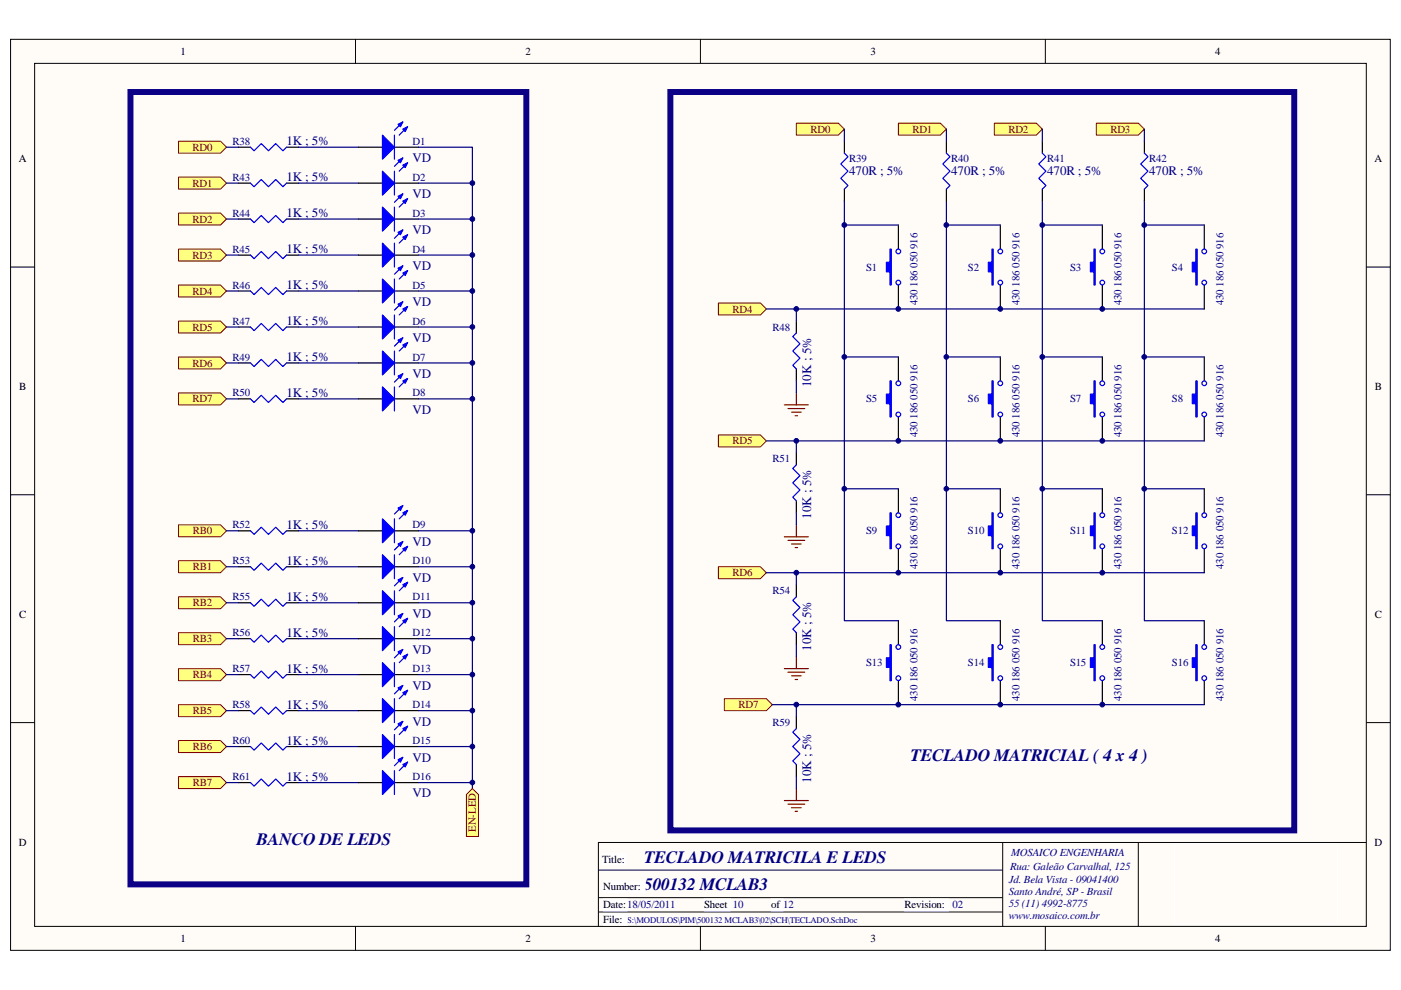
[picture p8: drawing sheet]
<svg xmlns="http://www.w3.org/2000/svg" width="297mm" height="210mm" viewBox="0 0 297 210" stroke-linecap="round" stroke-linejoin="round" font-family="sans-serif">
<path d="M2.3 8.4h292.5v193.2h-292.5z" fill="#fffcf8"/>
<path d="M2.2 8.3h292.6v193.3h-292.6z" fill="none" stroke="#000" stroke-width=".21"/>
<path d="M7.4 13.5h282.3v183h-282.3z" fill="#fffcf8"/>
<g fill="none" stroke="#000" stroke-width=".21">
<path d="M7.3 13.4h282.4v183.1h-282.4zM75.4 8.3v5.1M148.5 8.3v5.1M221.6 8.3v5.1M2.2 56.6h5.1M289.7 56.6h5.1M2.2 104.9h5.1M289.7 104.9h5.1M2.2 153.3h5.1M289.7 153.3h5.1M75.4 196.5v5.1M148.5 196.5v5.1"/>
<path d="M221.6 196.5v5.1"/>
</g>
<path d="M127.7 181h5v2.5h-5z" fill="#fff"/>
<path d="M127.7 181h5v2.5h-5z" fill="none" stroke="#fff" stroke-width=".21"/>
<path d="M127.9 186.9h8.9v2.5h-8.9z" fill="#fff"/>
<path d="M127.9 186.9h8.9v2.5h-8.9z" fill="none" stroke="#fff" stroke-width=".21"/>
<path d="M127.9 193.7h5.1v2.5h-5.1z" fill="#fff"/>
<path d="M127.9 193.7h5.1v2.5h-5.1z" fill="none" stroke="#fff" stroke-width=".21"/>
<path d="M212.6 178.7v17.8M241.3 178.7v17.8M289.7 178.7h-162.8v17.8M126.9 184.6h85.7M126.9 190.4h85.7M126.9 193.4h85.7" fill="none" stroke="#000" stroke-width=".21"/>
<path d="M127.9 190.7h5.1v2.5h-5.1z" fill="#fff"/>
<path d="M127.9 190.7h5.1v2.5h-5.1z" fill="none" stroke="#fff" stroke-width=".21"/>
<path d="M149.3 190.7h5.6v2.5h-5.6z" fill="#fff"/>
<path d="M149.3 190.7h5.6v2.5h-5.6z" fill="none" stroke="#fff" stroke-width=".21"/>
<path d="M163.6 190.7h2.4v2.5h-2.4z" fill="#fff"/>
<path d="M163.5 190.7h2.5v2.5h-2.5z" fill="none" stroke="#fff" stroke-width=".21"/>
<path d="M191.8 190.7h9.3v2.5h-9.3z" fill="#fff"/>
<path d="M249 179h34.6v17h-34.6zM191.8 190.7h9.3v2.5h-9.3z" fill="none" stroke="#fff" stroke-width=".21"/>
<path d="M179 30v2.5M179 40.1v2.6" fill="none" stroke="#000" stroke-width=".25"/>
<path d="M179 32.5l.8 .8-1.5 1.5 1.5 1.5-1.5 1.5 1.5 1.5-.8 .8" fill="none" stroke="#00f" stroke-width=".25"/>
<g fill="#ffff80" stroke="#800000" stroke-width=".21">
<path d="M168.8 26.1h9l1.2 1.3-1.2 1.3h-9z" fill-rule="evenodd"/>
<path d="M152.3 64.3h8.9l1.3 1.2-1.3 1.3h-8.9z" fill-rule="evenodd"/>
<path d="M152.3 92.2h8.9l1.3 1.3-1.3 1.3h-8.9z" fill-rule="evenodd"/>
<path d="M152.3 120.2h8.9l1.3 1.3-1.3 1.2h-8.9z" fill-rule="evenodd"/>
<path d="M153.6 148.2h8.9l1.3 1.3-1.3 1.2h-8.9z" fill-rule="evenodd"/>
</g>
<path d="M168.8 68.1v2.5M168.8 78.3v2.5" fill="none" stroke="#000" stroke-width=".25"/>
<path d="M168.8 70.6l-.7 .8 1.5 1.5-1.5 1.5 1.5 1.6-1.5 1.5 .7 .8" fill="none" stroke="#00f" stroke-width=".25"/>
<path d="M162.5 65.5h92.8M168.8 80.8v2.5" fill="none" stroke="#000080" stroke-width=".25"/>
<path d="M166.3 85.9h5.1M167.1 86.7h3.5M167.8 87.4h2.1M168.6 88.2h.5M168.8 83.3v2.6" fill="none" stroke="#800000" stroke-width=".25"/>
<g fill="#ffff80" stroke="#800000" stroke-width=".21">
<path d="M37.8 30h9l1.2 1.2-1.2 1.3h-9z" fill-rule="evenodd"/>
<path d="M37.8 37.6h9l1.2 1.2-1.2 1.3h-9z" fill-rule="evenodd"/>
<path d="M37.8 45.2h9l1.2 1.3-1.2 1.2h-9z" fill-rule="evenodd"/>
<path d="M37.8 52.8h9l1.2 1.3-1.2 1.3h-9z" fill-rule="evenodd"/>
<path d="M37.8 60.5h9l1.2 1.2-1.2 1.3h-9z" fill-rule="evenodd"/>
<path d="M37.8 68.1h9l1.2 1.3-1.2 1.2h-9z" fill-rule="evenodd"/>
<path d="M37.8 75.7h9l1.2 1.3-1.2 1.3h-9z" fill-rule="evenodd"/>
<path d="M37.8 83.3h9l1.2 1.3-1.2 1.3h-9z" fill-rule="evenodd"/>
</g>
<g fill="none" stroke="#000" stroke-width=".25">
<path d="M50.6 31.2h2.5M50.6 38.8h2.5M60.7 31.2h2.6M60.7 38.8h2.6M76 31.2h5.1M76 38.8h5.1M83.6 31.2h5.1M83.6 38.8h5.1M200.7 30v2.5M50.6 46.5h2.5M50.6 54.1h2.5M60.7 46.5h2.6"/>
<path d="M60.7 54.1h2.6M76 46.5h5.1M76 54.1h5.1M83.6 46.5h5.1M83.6 54.1h5.1M190.5 47.7v5.1M200.7 40.1v2.6M212.1 47.7v5.1M233.7 47.7v5.1M255.3 47.7v5.1M50.6 61.7h2.5M50.6 69.4h2.5"/>
<path d="M50.6 77h2.5M60.7 61.7h2.6M60.7 69.4h2.6M60.7 77h2.6M76 61.7h5.1M76 69.4h5.1M76 77h5.1M83.6 61.7h5.1M83.6 69.4h5.1M83.6 77h5.1M190.5 60.5v5M190.5 75.7v5.1"/>
<path d="M212.1 60.5v5M212.1 75.7v5.1M233.7 60.5v5M233.7 75.7v5.1M255.3 60.5v5M255.3 75.7v5.1M50.6 84.6h2.5M60.7 84.6h2.6M76 84.6h5.1M83.6 84.6h5.1M190.5 88.4v5.1M212.1 88.4v5.1"/>
<path d="M233.7 88.4v5.1M255.3 88.4v5.1M190.5 103.7v5.1M190.5 116.4v5.1M212.1 103.7v5.1M212.1 116.4v5.1M233.7 103.7v5.1M233.7 116.4v5.1M255.3 103.7v5.1M255.3 116.4v5.1M190.5 131.7v5M212.1 131.7v5"/>
<path d="M233.7 131.7v5M255.3 131.7v5M190.5 144.4v5.1M212.1 144.4v5.1M233.7 144.4v5.1M255.3 144.4v5.1"/>
</g>
<g fill="none" stroke="#00f" stroke-width=".25">
<path d="M53.1 31.2l.8 .8 1.5-1.5 1.5 1.5 1.6-1.5 1.5 1.5 .7-.8M53.1 38.8l.8 .8 1.5-1.5 1.5 1.5 1.6-1.5 1.5 1.5 .7-.8M83.6 28.7v5.1M83.6 36.3v5.1M85.4 25.9l-1.8 1.7M85.4 33.5l-1.8 1.8M86.4 26.9l-1.8 1.8M86.4 34.5l-1.8 1.8M200.7 32.5l.7 .8-1.5 1.5 1.5 1.5-1.5 1.5 1.5 1.5-.7 .8M53.1 46.5l.8 .7 1.5-1.5 1.5 1.5 1.6-1.5 1.5 1.5 .7-.7M53.1 54.1l.8 .8 1.5-1.6 1.5 1.6 1.6-1.6 1.5 1.6 .7-.8M83.6 43.9v5.1"/>
<path d="M83.6 51.6v5M83.6 59.2v5.1M85.4 56.4l-1.8 1.8M85.4 41.1l-1.8 1.8M85.4 48.8l-1.8 1.7M86.4 57.4l-1.8 1.8M86.4 42.1l-1.8 1.8M86.4 49.8l-1.8 1.8M53.1 61.7l.8 .8 1.5-1.5 1.5 1.5 1.6-1.5 1.5 1.5 .7-.8M53.1 69.4l.8 .7 1.5-1.5 1.5 1.5 1.6-1.5 1.5 1.5 .7-.7M53.1 77l.8 .7 1.5-1.5 1.5 1.5 1.6-1.5 1.5 1.5 .7-.7M83.6 66.8v5.1"/>
<path d="M83.6 74.4v5.1M85.4 64l-1.8 1.8M85.4 71.6l-1.8 1.8M85.4 79.3l-1.8 1.7M86.4 65l-1.8 1.8M86.4 72.7l-1.8 1.7M53.1 84.6l.8 .8 1.5-1.6 1.5 1.6 1.6-1.6 1.5 1.6 .7-.8M83.6 82.1v5.1M86.4 80.3l-1.8 1.8"/>
<circle cx="190.5" cy="53.3" r=".5"/>
<circle cx="190.5" cy="59.9" r=".5"/>
<circle cx="212.1" cy="53.3" r=".49"/>
<circle cx="212.1" cy="59.9" r=".49"/>
<circle cx="233.7" cy="53.3" r=".5"/>
<circle cx="233.7" cy="59.9" r=".5"/>
<circle cx="255.3" cy="53.3" r=".49"/>
<circle cx="255.3" cy="59.9" r=".49"/>
<circle cx="190.5" cy="81.3" r=".5"/>
<circle cx="190.5" cy="87.9" r=".5"/>
<circle cx="212.1" cy="81.3" r=".49"/>
<circle cx="212.1" cy="87.9" r=".49"/>
<circle cx="233.7" cy="81.3" r=".5"/>
<circle cx="233.7" cy="87.9" r=".5"/>
<circle cx="255.3" cy="81.3" r=".49"/>
<circle cx="255.3" cy="87.9" r=".49"/>
<circle cx="190.5" cy="109.3" r=".5"/>
<circle cx="190.5" cy="115.9" r=".5"/>
<circle cx="212.1" cy="109.3" r=".49"/>
<circle cx="212.1" cy="115.9" r=".49"/>
<circle cx="233.7" cy="109.3" r=".5"/>
<circle cx="233.7" cy="115.9" r=".5"/>
<circle cx="255.3" cy="109.3" r=".49"/>
<circle cx="255.3" cy="115.9" r=".49"/>
<circle cx="190.5" cy="137.2" r=".5"/>
<circle cx="212.1" cy="137.2" r=".49"/>
<circle cx="233.7" cy="137.2" r=".5"/>
<circle cx="255.3" cy="137.2" r=".49"/>
<circle cx="190.5" cy="143.8" r=".5"/>
<circle cx="212.1" cy="143.8" r=".49"/>
<circle cx="233.7" cy="143.8" r=".5"/>
<circle cx="255.3" cy="143.8" r=".49"/>
</g>
<g fill="none" stroke="#000080" stroke-width=".25">
<path d="M48 31.2h2.6M48 38.8h2.6M63.3 31.2h12.7M63.3 38.8h12.7M88.7 38.8h11.5M179 27.4v2.6M48 46.5h2.6M48 54.1h2.6M63.3 46.5h12.7M63.3 54.1h12.7M88.7 46.5h11.5M88.7 54.1h11.5"/>
<path d="M179 42.7v89h11.5M179 47.7h11.5M200.7 42.7v89h11.4M200.7 47.7h11.4M221 42.7v5h12.7M221 47.7v56h12.7M242.6 42.7v5h12.7M242.6 47.7v56h12.7M48 61.7h2.6M48 69.4h2.6M48 77h2.6M63.3 69.4h12.7"/>
<path d="M63.3 77h12.7M63.3 61.7h12.7M88.7 61.7h11.5M88.7 69.4h11.5M88.7 77h11.5M179 75.7h11.5M200.7 75.7h11.4M221 75.7h12.7M242.6 75.7h12.7M48 84.6h2.6M63.3 84.6h12.7M88.7 84.6h11.5"/>
<path d="M179 103.7h11.5M200.7 103.7h11.4M221 103.7v28h12.7M242.6 103.7v28h12.7"/>
</g>
<g fill="#00f" stroke="#00f" stroke-width=".25">
<path d="M81.1 59.2l2.5 2.5-2.5 2.6z"/>
<path d="M85.4 57.9l1-.5-.5 1z"/>
<path d="M84.4 56.9l1-.5-.5 1z"/>
<path d="M81.1 66.8l2.5 2.6-2.5 2.5z"/>
<path d="M85.4 65.5l1-.5-.5 1z"/>
<path d="M84.4 64.5l1-.5-.5 1z"/>
<path d="M81.1 74.4l2.5 2.6-2.5 2.5z"/>
<path d="M85.4 73.2l1-.5-.5 1z"/>
<path d="M84.4 72.2l1-.6-.5 1.1z"/>
<path d="M81.1 82.1l2.5 2.5-2.5 2.6z"/>
<path d="M85.4 80.8l1-.5-.5 1z"/>
<path d="M84.4 79.8l1-.5-.5 1z"/>
<path d="M81.1 28.7l2.5 2.5-2.5 2.6z"/>
<path d="M85.4 27.4l1-.5-.5 1z"/>
<path d="M84.4 26.4l1-.5-.5 1z"/>
<path d="M81.1 36.3l2.5 2.5-2.5 2.6z"/>
<path d="M85.4 35l1-.5-.5 1z"/>
<path d="M84.4 34l1-.5-.5 1z"/>
<path d="M81.1 43.9l2.5 2.6-2.5 2.5z"/>
<path d="M85.4 42.7l1-.6-.5 1.1z"/>
<path d="M84.4 41.6l1-.5-.5 1z"/>
<path d="M81.1 51.6l2.5 2.5-2.5 2.5z"/>
<path d="M85.4 50.3l1-.5-.5 1z"/>
<path d="M84.4 49.3l1-.5-.5 1z"/>
<path d="M188.7 52.8h.3v7.7h-.3v-2.8h-.8v-2.1h.8z" fill-rule="evenodd"/>
<path d="M210.3 52.8h.3v7.7h-.3v-2.8h-.8v-2.1h.8z" fill-rule="evenodd"/>
<path d="M188.7 80.8h.3v7.6h-.3v-2.8h-.8v-2h.8z" fill-rule="evenodd"/>
<path d="M210.3 80.8h.3v7.6h-.3v-2.8h-.8v-2h.8z" fill-rule="evenodd"/>
<path d="M188.7 108.8h.3v7.6h-.3v-2.8h-.8v-2h.8z" fill-rule="evenodd"/>
<path d="M210.3 108.8h.3v7.6h-.3v-2.8h-.8v-2h.8z" fill-rule="evenodd"/>
<path d="M188.7 136.7h.3v7.7h-.3v-2.8h-.8v-2.1h.8z" fill-rule="evenodd"/>
<path d="M210.3 136.7h.3v7.7h-.3v-2.8h-.8v-2.1h.8z" fill-rule="evenodd"/>
<path d="M231.9 52.8h.3v7.7h-.3v-2.8h-.7v-2.1h.7z" fill-rule="evenodd"/>
<path d="M231.9 80.8h.3v7.6h-.3v-2.8h-.7v-2h.7z" fill-rule="evenodd"/>
<path d="M231.9 108.8h.3v7.6h-.3v-2.8h-.7v-2h.7z" fill-rule="evenodd"/>
<path d="M253.6 52.8h.2v7.7h-.2v-2.8h-.8v-2.1h.8z" fill-rule="evenodd"/>
<path d="M253.6 80.8h.2v7.6h-.2v-2.8h-.8v-2h.8z" fill-rule="evenodd"/>
<path d="M253.6 108.8h.2v7.6h-.2v-2.8h-.8v-2h.8z" fill-rule="evenodd"/>
<path d="M231.9 136.7h.3v7.7h-.3v-2.8h-.7v-2.1h.7z" fill-rule="evenodd"/>
<path d="M253.6 136.7h.2v7.7h-.2v-2.8h-.8v-2.1h.8z" fill-rule="evenodd"/>
</g>
<path d="M190.5 26.1h8.9l1.3 1.3-1.3 1.3h-8.9z" fill-rule="evenodd" fill="#ffff80" stroke="#800000" stroke-width=".21"/>
<path d="M200.7 27.4v2.6" fill="none" stroke="#000080" stroke-width=".25"/>
<path d="M221 30v2.5M221 40.1v2.6" fill="none" stroke="#000" stroke-width=".25"/>
<path d="M221 32.5l.8 .8-1.6 1.5 1.6 1.5-1.6 1.5 1.6 1.5-.8 .8" fill="none" stroke="#00f" stroke-width=".25"/>
<path d="M210.8 26.1h8.9l1.3 1.3-1.3 1.3h-8.9z" fill-rule="evenodd" fill="#ffff80" stroke="#800000" stroke-width=".21"/>
<path d="M221 27.4v2.6" fill="none" stroke="#000080" stroke-width=".25"/>
<path d="M242.6 30v2.5M242.6 40.1v2.6" fill="none" stroke="#000" stroke-width=".25"/>
<path d="M242.6 32.5l.8 .8-1.6 1.5 1.6 1.5-1.6 1.5 1.6 1.5-.8 .8" fill="none" stroke="#00f" stroke-width=".25"/>
<path d="M232.4 26.1h8.9l1.3 1.3-1.3 1.3h-8.9z" fill-rule="evenodd" fill="#ffff80" stroke="#800000" stroke-width=".21"/>
<path d="M242.6 27.4v2.6M168.8 65.5v2.6M162.5 93.5h92.8M168.8 93.5v2.6M168.8 108.8v2.5M162.5 121.5h92.8M168.8 121.5v2.5M168.8 136.7v2.6M163.8 149.5h91.5M168.8 149.5v2.5M168.8 164.7v2.6" fill="none" stroke="#000080" stroke-width=".25"/>
<path d="M168.8 96.1v2.5M168.8 106.2v2.6M168.8 124v2.6M168.8 134.2v2.5M168.8 152v2.5M168.8 162.2v2.5" fill="none" stroke="#000" stroke-width=".25"/>
<path d="M168.8 98.6l-.7 .8 1.5 1.5-1.5 1.5 1.5 1.5-1.5 1.6 .7 .7M168.8 126.6l-.7 .7 1.5 1.6-1.5 1.5 1.5 1.5-1.5 1.5 .7 .8M168.8 154.5l-.7 .8 1.5 1.5-1.5 1.5 1.5 1.6-1.5 1.5 .7 .8" fill="none" stroke="#00f" stroke-width=".25"/>
<g fill="none" stroke="#800000" stroke-width=".25">
<path d="M166.3 113.9h5.1M167.1 114.6h3.5M167.8 115.4h2.1M168.6 116.1h.5M168.8 111.3v2.6M168.8 139.3v2.5M166.3 141.8h5.1M167.1 142.6h3.5M167.8 143.3h2.1M168.6 144.1h.5M166.3 169.8h5.1M167.1 170.6h3.5"/>
<path d="M167.8 171.3h2.1M168.6 172.1h.5M168.8 167.3v2.5"/>
</g>
<g fill="#ffff80" stroke="#800000" stroke-width=".21">
<path d="M37.8 111.3h9l1.2 1.3-1.2 1.3h-9z" fill-rule="evenodd"/>
<path d="M37.8 118.9h9l1.2 1.3-1.2 1.3h-9z" fill-rule="evenodd"/>
<path d="M37.8 126.6h9l1.2 1.2-1.2 1.3h-9z" fill-rule="evenodd"/>
<path d="M37.8 134.2h9l1.2 1.3-1.2 1.2h-9z" fill-rule="evenodd"/>
<path d="M37.8 141.8h9l1.2 1.3-1.2 1.3h-9z" fill-rule="evenodd"/>
<path d="M37.8 149.5h9l1.2 1.2-1.2 1.3h-9z" fill-rule="evenodd"/>
<path d="M37.8 157.1h9l1.2 1.2-1.2 1.3h-9z" fill-rule="evenodd"/>
<path d="M37.8 164.7h9l1.2 1.3-1.2 1.3h-9z" fill-rule="evenodd"/>
</g>
<g fill="none" stroke="#000" stroke-width=".25">
<path d="M50.6 112.6h2.5M60.7 112.6h2.6M76 112.6h5.1M83.6 112.6h5.1M50.6 120.2h2.5M50.6 127.8h2.5M50.6 135.5h2.5M60.7 120.2h2.6M60.7 127.8h2.6M60.7 135.5h2.6M76 120.2h5.1M76 127.8h5.1"/>
<path d="M76 135.5h5.1M83.6 120.2h5.1M83.6 127.8h5.1M83.6 135.5h5.1M50.6 143.1h2.5M50.6 150.7h2.5M50.6 158.3h2.5M60.7 143.1h2.6M60.7 150.7h2.6M60.7 158.3h2.6M76 143.1h5.1M76 150.7h5.1"/>
<path d="M76 158.3h5.1M83.6 143.1h5.1M83.6 150.7h5.1M83.6 158.3h5.1M50.6 166h2.5M60.7 166h2.6M76 166h5.1M83.6 166h5.1"/>
</g>
<g fill="none" stroke="#00f" stroke-width=".25">
<path d="M53.1 112.6l.8 .7 1.5-1.5 1.5 1.5 1.6-1.5 1.5 1.5 .7-.7M83.6 110v5.1M83.6 117.7v5M85.4 107.3l-1.8 1.7M85.4 114.9l-1.8 1.7M86.4 108.3l-1.8 1.7M86.4 115.9l-1.8 1.8M53.1 120.2l.8 .8 1.5-1.6 1.5 1.6 1.6-1.6 1.5 1.6 .7-.8M53.1 127.8l.8 .8 1.5-1.5 1.5 1.5 1.6-1.5 1.5 1.5 .7-.8M53.1 135.5l.8 .7 1.5-1.5 1.5 1.5 1.6-1.5 1.5 1.5 .7-.7M83.6 125.3v5.1M83.6 132.9v5.1"/>
<path d="M85.4 137.8l-1.8 1.7M85.4 122.5l-1.8 1.8M85.4 130.1l-1.8 1.8M86.4 138.8l-1.8 1.7M86.4 123.5l-1.8 1.8M86.4 131.1l-1.8 1.8M53.1 143.1l.8 .8 1.5-1.6 1.5 1.6 1.6-1.6 1.5 1.6 .7-.8M53.1 150.7l.8 .8 1.5-1.5 1.5 1.5 1.6-1.5 1.5 1.5 .7-.8M53.1 158.3l.8 .8 1.5-1.5 1.5 1.5 1.6-1.5 1.5 1.5 .7-.8M83.6 140.5v5.1M83.6 148.2v5.1M83.6 155.8v5.1"/>
<path d="M85.4 145.4l-1.8 1.8M85.4 153l-1.8 1.8M86.4 146.4l-1.8 1.8M86.4 154l-1.8 1.8M53.1 166l.8 .8 1.5-1.6 1.5 1.6 1.6-1.6 1.5 1.6 .7-.8M83.6 163.4v5.1M85.4 160.6l-1.8 1.8M86.4 161.6l-1.8 1.8"/>
</g>
<g fill="none" stroke="#000080" stroke-width=".25">
<path d="M88.7 31.2h11.5v81.4M48 112.6h2.6M63.3 112.6h12.7M88.7 112.6h11.5v54.7M48 120.2h2.6M48 127.8h2.6M48 135.5h2.6M63.3 120.2h12.7M63.3 127.8h12.7M63.3 135.5h12.7M88.7 120.2h11.5M88.7 127.8h11.5"/>
<path d="M88.7 135.5h11.5M48 143.1h2.6M48 150.7h2.6M48 158.3h2.6M63.3 150.7h12.7M63.3 158.3h12.7M63.3 143.1h12.7M88.7 143.1h11.5M88.7 150.7h11.5M88.7 158.3h11.5M48 166h2.6M63.3 166h12.7"/>
<path d="M88.7 166h11.5"/>
</g>
<g fill="#00f" stroke="#00f" stroke-width=".25">
<path d="M81.1 140.5l2.5 2.6-2.5 2.5z"/>
<path d="M85.4 139.3l1-.5-.5 1z"/>
<path d="M84.4 138.3l1-.5-.5 1z"/>
<path d="M81.1 148.2l2.5 2.5-2.5 2.6z"/>
<path d="M85.4 146.9l1-.5-.5 1z"/>
<path d="M84.4 145.9l1-.5-.5 1z"/>
<path d="M81.1 155.8l2.5 2.5-2.5 2.6z"/>
<path d="M85.4 154.5l1-.5-.5 1z"/>
<path d="M84.4 153.5l1-.5-.5 1z"/>
<path d="M81.1 163.4l2.5 2.6-2.5 2.5z"/>
<path d="M85.4 162.2l1-.6-.5 1.1z"/>
<path d="M84.4 161.1l1-.5-.5 1z"/>
<path d="M81.1 110l2.5 2.6-2.5 2.5z"/>
<path d="M85.4 108.8l1-.5-.5 1z"/>
<path d="M84.4 107.8l1-.5-.5 1z"/>
<path d="M81.1 117.7l2.5 2.5-2.5 2.5z"/>
<path d="M85.4 116.4l1-.5-.5 1z"/>
<path d="M84.4 115.4l1-.5-.5 1z"/>
<path d="M81.1 125.3l2.5 2.5-2.5 2.6z"/>
<path d="M85.4 124l1-.5-.5 1z"/>
<path d="M84.4 123l1-.5-.5 1z"/>
<path d="M81.1 132.9l2.5 2.6-2.5 2.5z"/>
<path d="M85.4 131.7l1-.6-.5 1.1z"/>
<path d="M84.4 130.6l1-.5-.5 1z"/>
</g>
<path d="M98.9 168.5l1.3-1.2 1.2 1.2v8.9h-2.5z" fill-rule="evenodd" fill="#ffff80" stroke="#800000" stroke-width=".21"/>
<path d="M27.7 19.5h83.9v168.1h-83.9zM142.1 19.5h132.3v156.6h-132.3z" fill="none" stroke="#0c0087" stroke-width="1.3"/>
<g fill="#000080" stroke="#000080" stroke-width=".21">
<circle cx="100.2" cy="166" r=".49"/>
<circle cx="100.1" cy="158.3" r=".49"/>
<circle cx="100.1" cy="150.7" r=".49"/>
<circle cx="100.1" cy="143.1" r=".49"/>
<circle cx="100.2" cy="135.5" r=".49"/>
<circle cx="100.2" cy="127.8" r=".49"/>
<circle cx="100.1" cy="120.2" r=".49"/>
<circle cx="100.1" cy="112.6" r=".49"/>
<circle cx="100.1" cy="84.6" r=".49"/>
<circle cx="100.1" cy="77" r=".49"/>
<circle cx="100.2" cy="69.3" r=".49"/>
<circle cx="100.1" cy="61.7" r=".49"/>
<circle cx="100.1" cy="54.1" r=".49"/>
<circle cx="100.1" cy="46.5" r=".49"/>
<circle cx="100.1" cy="38.8" r=".49"/>
<circle cx="168.8" cy="149.4" r=".49"/>
<circle cx="168.8" cy="121.5" r=".49"/>
<circle cx="168.8" cy="93.5" r=".49"/>
<circle cx="168.8" cy="65.5" r=".49"/>
<circle cx="179" cy="103.7" r=".5"/>
<circle cx="179" cy="75.7" r=".5"/>
<circle cx="179" cy="47.7" r=".5"/>
<circle cx="190.5" cy="149.4" r=".5"/>
<circle cx="190.5" cy="121.5" r=".5"/>
<circle cx="190.5" cy="93.5" r=".5"/>
<circle cx="190.5" cy="65.5" r=".5"/>
<circle cx="200.6" cy="103.7" r=".49"/>
<circle cx="200.6" cy="75.7" r=".49"/>
<circle cx="200.6" cy="47.7" r=".49"/>
<circle cx="212.1" cy="149.4" r=".49"/>
<circle cx="212.1" cy="121.5" r=".49"/>
<circle cx="212.1" cy="93.5" r=".49"/>
<circle cx="212.1" cy="65.5" r=".49"/>
<circle cx="221" cy="103.7" r=".5"/>
<circle cx="221" cy="75.7" r=".5"/>
<circle cx="221" cy="47.7" r=".5"/>
<circle cx="233.7" cy="149.4" r=".5"/>
<circle cx="233.7" cy="121.5" r=".5"/>
<circle cx="233.7" cy="93.5" r=".5"/>
<circle cx="233.7" cy="65.5" r=".5"/>
<circle cx="242.6" cy="103.7" r=".49"/>
<circle cx="242.6" cy="75.7" r=".49"/>
<circle cx="242.6" cy="47.7" r=".49"/>
</g>
<g font-size="3.7" fill="#000080">
<text x="193" y="161.4">TECLADO MATRICIAL ( 4 x 4 )</text>
<text x="54.4" y="179.2">BANCO DE LEDS</text>
<text x="136.6" y="183">TECLADO MATRICILA E LEDS</text>
<text x="136.6" y="188.8">500132 MCLAB3</text>
</g>
<g font-size="2.8" fill="#000080">
<text x="60.7" y="30.8">1K ; 5%</text>
<text x="87.5" y="34.4">VD</text>
<text x="60.7" y="38.4">1K ; 5%</text>
<text x="180.1" y="37.2">470R ; 5%</text>
<text x="201.7" y="37.2">470R ; 5%</text>
<text x="222" y="37.2">470R ; 5%</text>
<text x="243.6" y="37.2">470R ; 5%</text>
<text x="60.7" y="46.1">1K ; 5%</text>
<text x="87.5" y="42">VD</text>
<text x="60.7" y="53.7">1K ; 5%</text>
<text x="87.5" y="49.6">VD</text>
<text x="87.5" y="57.3">VD</text>
<text x="60.7" y="61.3">1K ; 5%</text>
<text x="87.5" y="64.9">VD</text>
<text x="60.7" y="69">1K ; 5%</text>
<text x="60.7" y="76.6">1K ; 5%</text>
<text x="87.5" y="72.5">VD</text>
<text x="87.5" y="80.2">VD</text>
<text x="172" y="82.1" transform="rotate(-90 172 82.1)">10K ; 5%</text>
<text x="60.7" y="84.2">1K ; 5%</text>
<text x="87.5" y="87.8">VD</text>
<text x="60.7" y="112.2">1K ; 5%</text>
<text x="172" y="110" transform="rotate(-90 172 110)">10K ; 5%</text>
<text x="60.7" y="119.8">1K ; 5%</text>
<text x="87.5" y="115.7">VD</text>
<text x="87.5" y="123.4">VD</text>
<text x="60.7" y="127.4">1K ; 5%</text>
<text x="87.5" y="131">VD</text>
<text x="60.7" y="135.1">1K ; 5%</text>
<text x="60.7" y="142.7">1K ; 5%</text>
<text x="87.5" y="138.6">VD</text>
<text x="172" y="138" transform="rotate(-90 172 138)">10K ; 5%</text>
<text x="87.5" y="146.3">VD</text>
<text x="60.7" y="150.3">1K ; 5%</text>
<text x="87.5" y="153.9">VD</text>
<text x="60.7" y="158">1K ; 5%</text>
<text x="87.5" y="161.5">VD</text>
<text x="60.7" y="165.6">1K ; 5%</text>
<text x="172" y="166" transform="rotate(-90 172 166)">10K ; 5%</text>
<text x="87.5" y="169.1">VD</text>
</g>
<g font-size="2.3">
<text x="38.3" y="11.6">1</text>
<text x="111.4" y="11.6">2</text>
<text x="184.5" y="11.6">3</text>
<text x="257.7" y="11.6">4</text>
<text x="4" y="34.5">A</text>
<text x="291.4" y="34.5">A</text>
<text x="4" y="82.8">B</text>
<text x="291.5" y="82.8">B</text>
<text x="4" y="131.1">C</text>
<text x="291.5" y="131.1">C</text>
<text x="4" y="179.4">D</text>
<text x="291.4" y="179.4">D</text>
<text x="127.7" y="183">Title:</text>
<text x="127.9" y="188.8">Number:</text>
<text x="127.9" y="195.7">File:</text>
<text x="127.9" y="192.6">Date:18/05/2011</text>
<text x="149.3" y="192.6">Sheet</text>
<text x="163.5" y="192.6">of</text>
<text x="191.7" y="192.6">Revision:</text>
<text x="38.3" y="199.8">1</text>
<text x="111.4" y="199.8">2</text>
<text x="184.5" y="199.8">3</text>
<text x="257.7" y="199.8">4</text>
</g>
<g font-size="2.3" fill="#800000">
<text x="171.8" y="28.2">RD0</text>
<text x="193.5" y="28.2">RD1</text>
<text x="213.8" y="28.2">RD2</text>
<text x="235.4" y="28.2">RD3</text>
<text x="40.8" y="32">RD0</text>
<text x="40.8" y="39.6">RD1</text>
<text x="40.8" y="47.2">RD2</text>
<text x="40.8" y="54.9">RD3</text>
<text x="40.8" y="62.5">RD4</text>
<text x="40.8" y="70.1">RD5</text>
<text x="155.3" y="66.3">RD4</text>
<text x="40.8" y="77.7">RD6</text>
<text x="40.8" y="85.4">RD7</text>
<text x="155.3" y="94.3">RD5</text>
<text x="40.9" y="113.3">RB0</text>
<text x="40.9" y="121">RB1</text>
<text x="155.3" y="122.2">RD6</text>
<text x="40.9" y="128.6">RB2</text>
<text x="40.9" y="136.2">RB3</text>
<text x="40.9" y="143.8">RB4</text>
<text x="40.9" y="151.5">RB5</text>
<text x="156.6" y="150.2">RD7</text>
<text x="40.9" y="159.1">RB6</text>
<text x="40.9" y="166.8">RB7</text>
<text x="100.9" y="176.5" transform="rotate(-90 100.9 176.5)">EN-LED</text>
</g>
<g font-size="2.3" fill="#000080">
<text x="49.3" y="30.7">R38</text>
<text x="87.5" y="30.7">D1</text>
<text x="180.1" y="34.3">R39</text>
<text x="201.7" y="34.3">R40</text>
<text x="222" y="34.3">R41</text>
<text x="243.6" y="34.3">R42</text>
<text x="49.3" y="38.3">R43</text>
<text x="87.5" y="38.3">D2</text>
<text x="49.3" y="46">R44</text>
<text x="87.5" y="46">D3</text>
<text x="49.3" y="53.6">R45</text>
<text x="87.5" y="53.6">D4</text>
<text x="183.6" y="57.4">S1</text>
<text x="205.2" y="57.4">S2</text>
<text x="226.9" y="57.4">S3</text>
<text x="248.5" y="57.4">S4</text>
<text x="49.3" y="61.2">R46</text>
<text x="87.5" y="61.2">D5</text>
<text x="194.5" y="64.8" transform="rotate(-90 194.5 64.8)">430 186 050 916</text>
<text x="216.1" y="64.8" transform="rotate(-90 216.1 64.8)">430 186 050 916</text>
<text x="237.8" y="64.8" transform="rotate(-90 237.8 64.8)">430 186 050 916</text>
<text x="259.4" y="64.8" transform="rotate(-90 259.4 64.8)">430 186 050 916</text>
<text x="49.3" y="68.8">R47</text>
<text x="87.5" y="68.8">D6</text>
<text x="163.8" y="70.1">R48</text>
<text x="49.3" y="76.5">R49</text>
<text x="87.5" y="76.5">D7</text>
<text x="49.3" y="84.1">R50</text>
<text x="87.5" y="84.1">D8</text>
<text x="183.6" y="85.4">S5</text>
<text x="205.2" y="85.4">S6</text>
<text x="226.9" y="85.4">S7</text>
<text x="248.5" y="85.4">S8</text>
<text x="194.5" y="92.8" transform="rotate(-90 194.5 92.8)">430 186 050 916</text>
<text x="216.1" y="92.8" transform="rotate(-90 216.1 92.8)">430 186 050 916</text>
<text x="237.8" y="92.8" transform="rotate(-90 237.8 92.8)">430 186 050 916</text>
<text x="259.4" y="92.8" transform="rotate(-90 259.4 92.8)">430 186 050 916</text>
<text x="163.8" y="98.1">R51</text>
<text x="49.3" y="112.1">R52</text>
<text x="87.5" y="112.1">D9</text>
<text x="183.6" y="113.3">S9</text>
<text x="205.2" y="113.3">S10</text>
<text x="226.9" y="113.3">S11</text>
<text x="248.5" y="113.3">S12</text>
<text x="49.3" y="119.7">R53</text>
<text x="87.5" y="119.7">D10</text>
<text x="194.5" y="120.7" transform="rotate(-90 194.5 120.7)">430 186 050 916</text>
<text x="216.1" y="120.7" transform="rotate(-90 216.1 120.7)">430 186 050 916</text>
<text x="237.8" y="120.7" transform="rotate(-90 237.8 120.7)">430 186 050 916</text>
<text x="259.4" y="120.7" transform="rotate(-90 259.4 120.7)">430 186 050 916</text>
<text x="49.3" y="127.3">R55</text>
<text x="87.5" y="127.3">D11</text>
<text x="163.8" y="126">R54</text>
<text x="49.3" y="135">R56</text>
<text x="87.5" y="135">D12</text>
<text x="49.3" y="142.6">R57</text>
<text x="87.5" y="142.6">D13</text>
<text x="183.6" y="141.3">S13</text>
<text x="205.2" y="141.3">S14</text>
<text x="226.9" y="141.3">S15</text>
<text x="248.5" y="141.3">S16</text>
<text x="194.5" y="148.7" transform="rotate(-90 194.5 148.7)">430 186 050 916</text>
<text x="216.1" y="148.7" transform="rotate(-90 216.1 148.7)">430 186 050 916</text>
<text x="237.8" y="148.7" transform="rotate(-90 237.8 148.7)">430 186 050 916</text>
<text x="259.4" y="148.7" transform="rotate(-90 259.4 148.7)">430 186 050 916</text>
<text x="49.3" y="150.2">R58</text>
<text x="87.5" y="150.2">D14</text>
<text x="163.8" y="154">R59</text>
<text x="49.3" y="157.8">R60</text>
<text x="87.5" y="157.8">D15</text>
<text x="49.3" y="165.5">R61</text>
<text x="87.5" y="165.5">D16</text>
<text x="214.1" y="184.5">Rua: Galeão Carvalhal, 125</text>
<text x="214.4" y="181.5">MOSAICO ENGENHARIA</text>
<text x="213.9" y="187.3">Jd. Bela Vista - 09041400</text>
<text x="213.9" y="189.9">Santo André, SP - Brasil</text>
<text x="155.4" y="192.7">10</text>
<text x="166.1" y="192.7">12</text>
<text x="201.9" y="192.7">02</text>
<text x="213.9" y="192.4">55 (11) 4992-8775</text>
<text x="213.9" y="195">www.mosaico.com.br</text>
</g>
<text font-size="1.8" fill="#000080" x="133" y="195.8">S:\MODULOS\PIM\500132 MCLAB3\02\SCH\TECLADO.SchDoc</text>
</svg>
